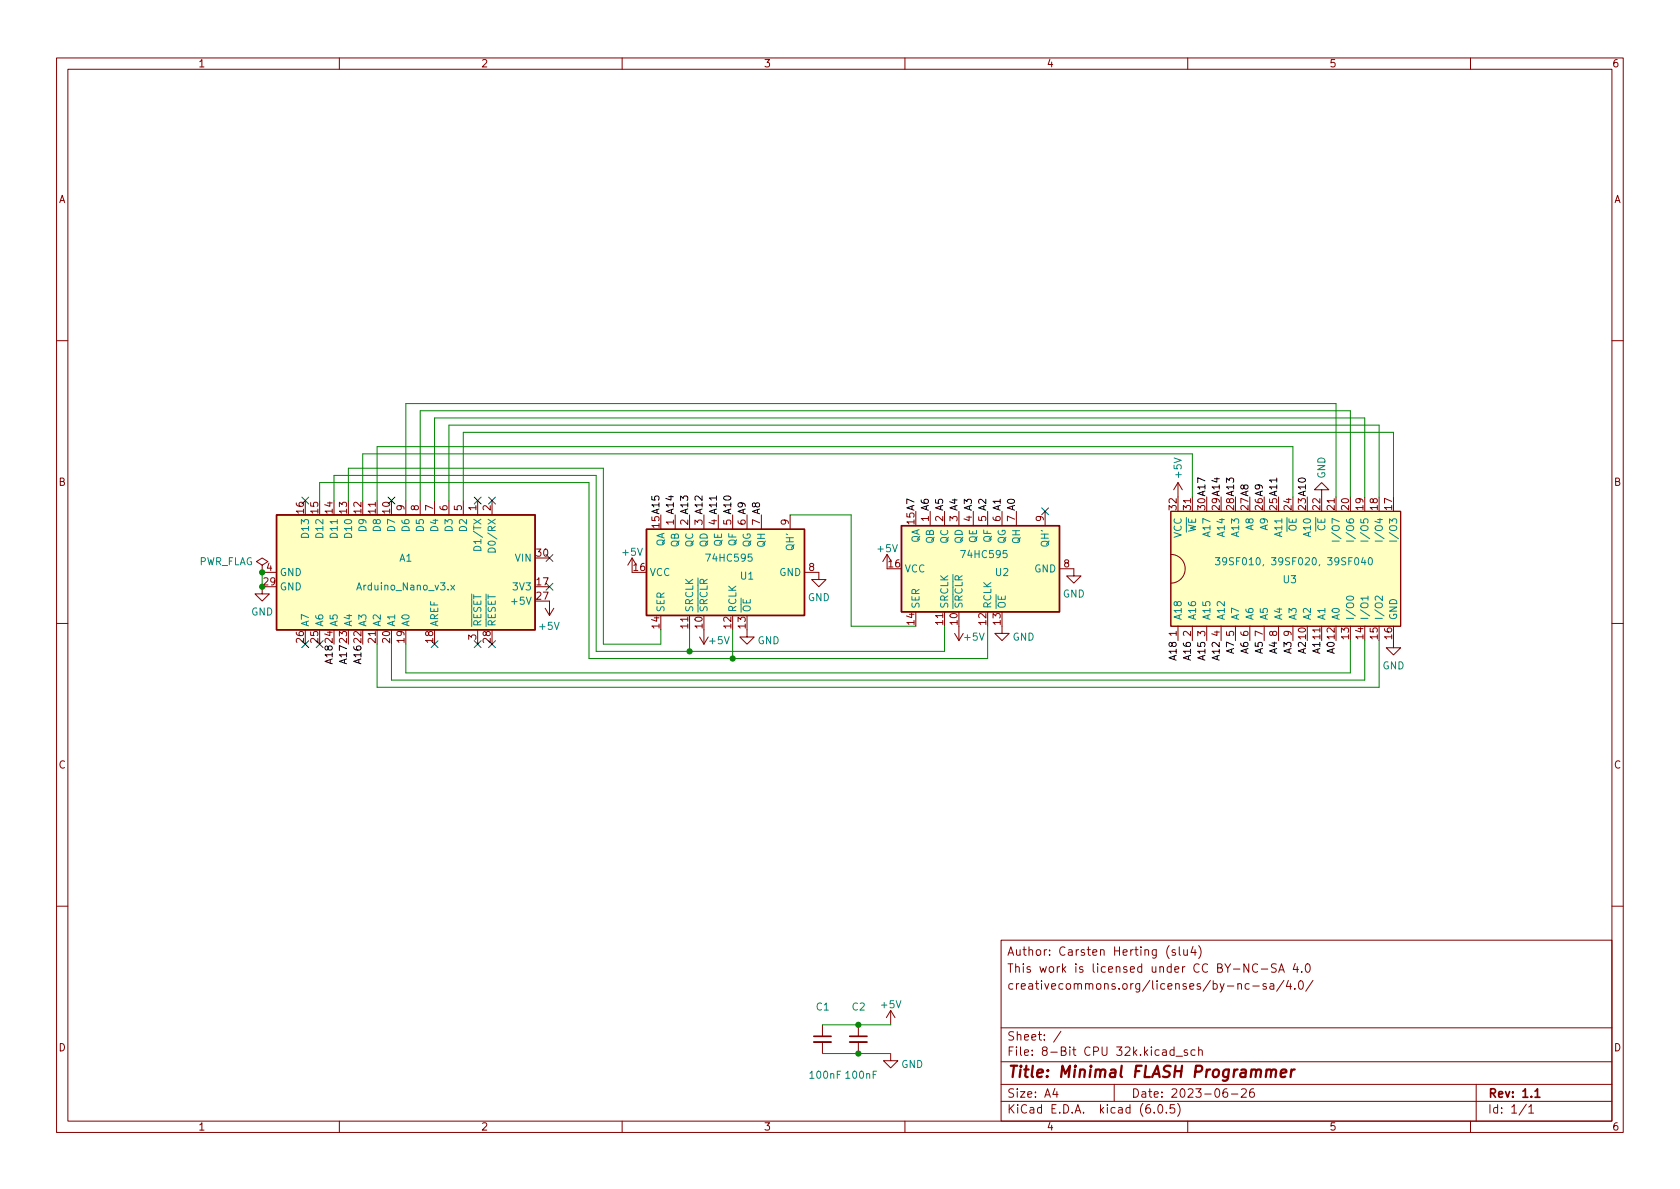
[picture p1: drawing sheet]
<svg xmlns="http://www.w3.org/2000/svg" width="297mm" height="210mm" viewBox="0 0 297 210" stroke-linecap="round" stroke-linejoin="round" font-family="sans-serif">
<g fill="none" stroke="#840000" stroke-width=".18">
<path d="M10 10.2h277v190.1h-277zM12 12.2h273v186.1h-273zM60 10.2v2M110 10.2v2M160 10.2v2M210 10.2v2M260 10.2v2M10 60.2h2M285 60.2h2M46.4 99.9l1-.6-1-.6-1.1 .6 1.1 .6v1.3M66.7 88.5v2.6M71.8 88.5v2.6"/>
<path d="M74.3 88.5v2.6M76.8 88.5v2.6M79.4 88.5v2.6M81.9 88.5v2.6M84.5 88.5v2.6M87 88.5v2.6M111.8 98.7l-.8 1.2M111.8 98.7v2.5M111.8 98.7l.7 1.2M119.4 91.1v2.5M121.9 91.1v2.5M124.5 91.1v2.5"/>
<path d="M127 91.1v2.5M129.5 91.1v2.5M132.1 91.1v2.5M134.6 91.1v2.5M139.7 91.1v2.5M156.8 98l-.7 1.3M156.8 98v2.6M156.8 98l.8 1.3M164.5 90.4v2.6M167 90.4v2.6M169.5 90.4v2.6M172.1 90.4v2.6"/>
<path d="M174.6 90.4v2.6M177.2 90.4v2.6M179.7 90.4v2.6M184.8 90.4v2.6M207 90.4h40.6v20.3h-40.6zM207 98a2.54 2.54 0 0 1 2.6 2.6 2.54 2.54 0 0 1-2.6 2.5M208.3 85.3v2.6M208.3 85.3l-.8 1.3M208.3 85.3l.7 1.3M210.8 87.9v2.5M233.7 86.6h1.2l-1.2-1.3-1.3 1.3h1.3v1.3M236.2 87.9v2.5"/>
<path d="M10 110.2h2M46.4 103.8v1.2h1.2l-1.2 1.3-1.3-1.3h1.3M46.4 101.2h.1M46.4 101.2h2.5M66.7 111.4v2.5M84.5 111.4v2.5M96.4 107.6l.8 1.2M97.2 106.3v2.5M97.9 107.6l-.7 1.2M121.9 108.8v2.6M123.7 112.6l.8 1.3M124.5 111.4v2.5"/>
<path d="M125.2 112.6l-.7 1.3M132.1 111.4v1.2h1.2l-1.2 1.3-1.3-1.3h1.3M142.2 101.2h2.6v1.3h1.2l-1.2 1.3-1.3-1.3h1.3M167 108.2v2.5M168.8 112l.7 1.3M169.5 110.7v2.6M170.3 112l-.8 1.3M177.2 110.7v1.3h1.2l-1.2 1.3-1.3-1.3h1.3M187.3 100.6h2.6v1.2h1.2l-1.2 1.3-1.3-1.3h1.3M208.3 110.7v2.6M210.8 110.7v2.6M213.4 110.7v2.6"/>
<path d="M215.9 110.7v2.6M218.4 110.7v2.6M221 110.7v2.6M223.5 110.7v2.6M226.1 110.7v2.6M228.6 110.7v2.6M233.7 110.7v2.6M246.4 113.3v1.2h1.2l-1.2 1.3-1.3-1.3h1.3M285 110.2h2M10 160.2h2M157.5 178.7l-.8 1.3M157.5 178.7v2.5"/>
<path d="M157.5 178.7l.7 1.3M177 166.3h108v32h-108zM206.7 167.2a1.72 1.72 0 0 0 0 2.3M207.8 168l-.4-.1-.2 .2 .1 .3 .5 .1v.4h-.6M208.5 167.4v1.3l.2 .2M209.3 167.9l.1 1h.3l.2-.1M209.9 167.9v1M210.9 167.4l-.3 1h.9M211.3 167.9v1M211.9 167.2a1.72 1.72 0 0 1 0 2.3M220.9 174l-.5-.1-.3 .3v.4l.2 .3h.6M221.5 174.4h1.1"/>
<path d="M222.4 170.6a.6 .6 0 0 0-.8 0 .6 .6 0 0 0-.2 .7 .56 .56 0 0 0 .3 .6 .56 .56 0 0 0 .7-.1M223 171.4h1.1M223.9 174l-.4-.1-.2 .2 .1 .3 .5 .1v.4h-.6M224.6 174h.5l.1 .9M225.2 174.3l-.5 .1a.29 .29 0 0 0-.2 .2 .29 .29 0 0 0 .2 .3h.5M225.6 170.5l-.5-.1-.3 .3 .1 .4 .7 .3v.4l-.2 .1h-.6M226.1 171.9l.5-1.5 .5 1.5M226.2 171.5h.7M227 173.4l-1.3 1.9M227.8 173.4l-.4 1h1M228.1 173.9v1M228.9 174.8v.1"/>
<path d="M229 170.4l-.4 1h1M229.4 170.9v1M229.7 173.6l.2-.2a.81 .81 0 0 1 .6 .7 .81 .81 0 0 1-.3 .8h-.1a.81 .81 0 0 1-.4-1.3zM230.1 171.8v.1M230.9 170.6l.2-.2a.81 .81 0 0 1 .6 .7 .81 .81 0 0 1-.3 .8h-.1a.81 .81 0 0 1-.4-1.3zM232.1 173.4l-1.2 1.9M285 160.2h2M60 198.3v2M110 198.3v2M145.4 181.2v2.1M145.4 184.3v2M151.8 181.2v2.1"/>
<path d="M151.8 184.3v2M157.5 186.3v1.3h1.2l-1.2 1.2-1.3-1.2h1.3M160 198.3v2M177 194.8h108M177 191.8h108M177 187.8h108M177 181.8h108M186.5 192.5l-.4 1h1M186.9 193v1M187.6 182.4l-1.3 1.9M197 191.8v3M204.1 196.7v.1"/>
<path d="M204.9 195.4l.2-.1a.81 .81 0 0 1 .6 .7 .81 .81 0 0 1-.3 .8h-.2a.81 .81 0 0 1-.6-.6 .81 .81 0 0 1 .3-.8zM206.2 196.7v.1M207.6 185.7l-.5-.1-.2 .3v.4l.1 .3h.6M207.6 185.1v1.5M207.6 195.3h-.7v.7l.2-.1 .5 .1 .1 .2-.1 .5-.2 .1-.5-.1M207.9 186.8h1.2M208.2 195.1a1.72 1.72 0 0 1 0 2.3M209.9 185.7l-.3-.1-.2 .2v.3l.5 .1v.4h-.5M210 198.3v2M211.3 185.7l-.4-.1-.3 .3v.4l.1 .3h.6M211.9 185.8l.2-.2 .4 .1 .1 .9M211.9 185.1v1.5"/>
<path d="M216.9 192.5a.59 .59 0 0 0-.7 .7v.5l.2 .3h.4l.2-.1 .1-.5-.2-.2-.4-.1-.3 .3M217.7 193.5h1.2M219.5 192.7l.6-.2 .2 .2 .1 .3-1 1h1M221.6 192.5a.59 .59 0 0 0-.7 .7v.5l.2 .3h.4l.2-.1 .1-.5-.2-.2-.4-.1-.3 .3M260 198.3v2M261 191.8v6.5M269.9 195.3l-1.3 1.9M270.3 195.8l.4-.5v1.5M270.3 196.8h.9"/>
</g>
<path d="M143.9 183.3h3M150.2 183.3h3.1M271.4 193l.4-.5v1.5M271.4 194h.9" fill="none" stroke="#840000" stroke-width=".3"/>
<path d="M223.9 189.3a.49 .49 0 0 1 .9 .1l-.1 1.1M224.8 189.4a.5 .5 0 0 1 .8-.2l-.1 1.3M226.5 189.8l.9-.2v-.4l-.6-.1-.3 .3v1l.2 .1 .5-.1M228.3 189.1l-.1 1.4M228.9 189.1l-.4 .1-.2 .3" fill="none" stroke="#840000" stroke-width=".4"/>
<g fill="#ffffc2" stroke="#ffffc2" stroke-width=".18">
<path d="M114.3 93.6h27.9v15.2h-27.9z"/>
<path d="M159.4 93h27.9v15.2h-27.9z"/>
<path d="M48.9 91.1h45.7v20.3h-45.7z"/>
<path d="M207 90.4h40.6v20.3h-40.6z"/>
</g>
<path d="M48.9 91.1h45.7v20.3h-45.7zM114.3 93.6h27.9v15.2h-27.9zM159.4 93h27.9v15.2h-27.9z" fill="none" stroke="#840000" stroke-width=".25"/>
<g fill="none" stroke="#008484" stroke-width=".18">
<path d="M83.8 96.8a.68 .68 0 0 1 .8-.2 .68 .68 0 0 1 .4 .7h-1.2zM86.5 97a.66 .66 0 0 1 .7-.1 .66 .66 0 0 1 .4 .7h-1.3zM214.9 98.6h.8l-.4 .5 .3 .1v.6l-.2 .1-.5-.1M216.9 99.2l-.3 .2h-.2l-.2-.2 .1-.5 .3-.1 .2 .1a.84 .84 0 0 1-.3 1.2h-.2M235.5 94.2l1.6 1.1M235.5 95.7h1.3M235.6 93.1a.81 .81 0 0 1 1.2 .2 .43 .43 0 0 1-.4 .5h-.5a.42 .42 0 0 1-.3-.2 .42 .42 0 0 1 0-.5zM236.8 92.2l-1.3-.5v.8M238 94.2l1.6 1.1M238.1 91.9v.3a.86 .86 0 0 0 1.2 0l-.1-.4h-.4l-.3 .2 .1 .4 .2 .1M238.1 95.7h1.2M238.1 93.1a.81 .81 0 0 1 1.2 .2 .43 .43 0 0 1-.4 .5h-.4a.42 .42 0 0 1-.4-.2 .42 .42 0 0 1 0-.5z"/>
<path d="M240.5 94.2l1.7 1.1M240.6 91.8v.6l.6 .1-.1-.2v-.4l.2-.1h.5l.1 .2-.1 .5M240.6 95.7h1.3M240.7 93.1a.81 .81 0 0 1 1.2 .2 .43 .43 0 0 1-.4 .5h-.5a.42 .42 0 0 1-.4-.2 .42 .42 0 0 1 .1-.5zM241 98.6l-.3 .9h.8M241.3 99v.9M242.1 98.7l.1-.1a.68 .68 0 0 1 .5 .6 .68 .68 0 0 1-.5 .7 .84 .84 0 0 1-.1-1.2zM243.1 94.2l1.6 1.1M243.1 95.7h1.3M245.6 94.2l1.7 1.1M245.7 92.5v-.7l.5 .4 .1-.4h.5l.2 .2-.2 .5M245.7 95.7h1.3"/>
<path d="M245.7 93.1a.81 .81 0 0 1 1.3 .2 .43 .43 0 0 1-.5 .5h-.4a.42 .42 0 0 1-.4-.2 .42 .42 0 0 1 0-.5zM79.7 103.5l.7 .8M80.4 103.5l-.7 .8M238.2 105.5a.69 .69 0 0 1 1.1 .3 .72 .72 0 0 1-1.2-.1zM241.9 105.8h-1.3l.4 .3M241.9 105.4v.7M244.4 105.4v.8l-.9-.8-.4 .3 .2 .4"/>
</g>
<path d="M143.9 184.3h3M150.2 184.3h3.1" fill="none" stroke="#840000" stroke-width=".33"/>
<g fill="none" stroke="#008400" stroke-width=".18">
<path d="M56.5 88.5v-3.2h47.6v31.2h70.5v-5.8M59.1 88.5v-4.4h46.3v31.1h61.6v-4.5M61.6 88.5v-5.7h45.1v31.1h10.1v-2.5M139.7 91.1h10.8v19.6h11.4M210.8 87.9v-7.6h-146.7v8.2M228.6 87.9v-8.9h-161.9v9.5M236.2 87.9v-16.5h-164.4v17.1M238.8 87.9v-15.3h-164.5v15.9M241.3 87.9v-14h-164.5v14.6M243.8 87.9v-12.7h-164.4v13.3M246.4 87.9v-11.5h-164.5v12.1M46.4 101.2v2.6"/>
<path d="M121.9 111.4v3.8M129.5 111.4v5.1M238.8 113.3v5.7h-167v-5.1M241.3 113.3v7h-172.1v-6.4M243.8 113.3v8.2h-177.1v-7.6M145.4 181.2h12.1M145.4 186.3h12.1"/>
</g>
<g fill="none" stroke="#000084" stroke-width=".18">
<path d="M53.4 87.9l1.2 1.2M54.6 87.9l-1.2 1.2M68.6 87.9l1.2 1.2M69.8 87.9l-1.2 1.2M83.8 87.9l1.3 1.2M85.1 87.9l-1.3 1.2M86.4 87.9l1.2 1.2M87.6 87.9l-1.2 1.2M96.5 98.1l1.3 1.2M97.8 98.1l-1.3 1.2M184.2 89.8l1.2 1.2M185.4 89.8l-1.2 1.2"/>
<path d="M53.4 113.3l1.2 1.2M54.6 113.3l-1.2 1.2M55.9 113.3l1.2 1.2M57.1 113.3l-1.2 1.2M76.2 113.3l1.2 1.2M77.4 113.3l-1.2 1.2M83.8 113.3l1.3 1.2M85.1 113.3l-1.3 1.2M86.4 113.3l1.2 1.2M87.6 113.3l-1.2 1.2M96.5 103.1l1.3 1.3M97.8 103.1l-1.3 1.3"/>
</g>
<g fill="#008400" stroke="#008400" stroke-width=".18">
<circle cx="46.4" cy="103.8" r=".46"/>
<circle cx="46.4" cy="101.2" r=".46"/>
<circle cx="151.8" cy="181.2" r=".46"/>
<circle cx="121.9" cy="115.2" r=".46"/>
<circle cx="129.5" cy="116.5" r=".46"/>
<circle cx="151.8" cy="186.3" r=".46"/>
</g>
<text font-size="2.8" fill="#840000" x="178" y="190.6">Title: Minimal FLASH Programmer</text>
<g font-size="2.1" fill="#840000">
<text x="178" y="172">This work is licensed under CC BY-NC-SA 4.0</text>
<text x="178" y="169">Author: Carsten Herting (slu4)</text>
<text x="178" y="175">creativecommons.org/licenses/by-nc-sa/4.0/</text>
<text x="178" y="184">Sheet: /</text>
<text x="178" y="186.7">File: 8-Bit CPU 32k.kicad_sch</text>
<text x="178" y="196.9">KiCad E.D.A. kicad (6.0.5)</text>
<text x="178" y="194.1">Size: A4</text>
<text x="200" y="194.1">Date: 2023-06-26</text>
<text x="263" y="194.1">Rev: 1.1</text>
<text x="263" y="196.9">Id: 1/1</text>
</g>
<g font-size="1.8" fill="#840000">
<text x="35" y="11.9">1</text>
<text x="85" y="11.9">2</text>
<text x="135" y="11.9">3</text>
<text x="185" y="11.9">4</text>
<text x="235" y="11.9">5</text>
<text x="285" y="11.9">6</text>
<text x="10.3" y="35.9">A</text>
<text x="285.3" y="35.9">A</text>
<text x="10.3" y="85.9">B</text>
<text x="285.3" y="85.9">B</text>
<text x="53.7" y="90.8" transform="rotate(-90 53.7 90.8)">16</text>
<text x="56.3" y="90.8" transform="rotate(-90 56.3 90.8)">15</text>
<text x="58.8" y="90.8" transform="rotate(-90 58.8 90.8)">14</text>
<text x="61.3" y="90.8" transform="rotate(-90 61.3 90.8)">13</text>
<text x="63.9" y="90.8" transform="rotate(-90 63.9 90.8)">12</text>
<text x="66.4" y="90.8" transform="rotate(-90 66.4 90.8)">11</text>
<text x="69" y="90.8" transform="rotate(-90 69 90.8)">10</text>
<text x="71.5" y="90.3" transform="rotate(-90 71.5 90.3)">9</text>
<text x="74" y="90.3" transform="rotate(-90 74 90.3)">8</text>
<text x="76.6" y="90.3" transform="rotate(-90 76.6 90.3)">7</text>
<text x="79.1" y="90.3" transform="rotate(-90 79.1 90.3)">6</text>
<text x="81.7" y="90.3" transform="rotate(-90 81.7 90.3)">5</text>
<text x="84.2" y="90.3" transform="rotate(-90 84.2 90.3)">1</text>
<text x="86.7" y="90.3" transform="rotate(-90 86.7 90.3)">2</text>
<text x="139.4" y="92.8" transform="rotate(-90 139.4 92.8)">9</text>
<text x="184.5" y="92.2" transform="rotate(-90 184.5 92.2)">9</text>
<text x="208" y="90.1" transform="rotate(-90 208 90.1)">32</text>
<text x="210.6" y="90.1" transform="rotate(-90 210.6 90.1)">31</text>
<text x="228.3" y="90.1" transform="rotate(-90 228.3 90.1)">24</text>
<text x="233.4" y="90.1" transform="rotate(-90 233.4 90.1)">22</text>
<text x="236" y="90.1" transform="rotate(-90 236 90.1)">21</text>
<text x="238.5" y="90.1" transform="rotate(-90 238.5 90.1)">20</text>
<text x="241" y="90.1" transform="rotate(-90 241 90.1)">19</text>
<text x="243.6" y="90.1" transform="rotate(-90 243.6 90.1)">18</text>
<text x="246.1" y="90.1" transform="rotate(-90 246.1 90.1)">17</text>
<text x="47.1" y="101">4</text>
<text x="94.9" y="98.4">30</text>
<text x="112" y="101">16</text>
<text x="143" y="101">8</text>
<text x="157.1" y="100.3">16</text>
<text x="188.1" y="100.3">8</text>
<text x="46.6" y="103.5">29</text>
<text x="94.9" y="103.5">17</text>
<text x="94.9" y="106">27</text>
<text x="53.7" y="113.6" transform="rotate(-90 53.7 113.6)">26</text>
<text x="56.3" y="113.6" transform="rotate(-90 56.3 113.6)">25</text>
<text x="58.8" y="113.6" transform="rotate(-90 58.8 113.6)">24</text>
<text x="61.3" y="113.6" transform="rotate(-90 61.3 113.6)">23</text>
<text x="63.9" y="113.6" transform="rotate(-90 63.9 113.6)">22</text>
<text x="66.4" y="113.6" transform="rotate(-90 66.4 113.6)">21</text>
<text x="69" y="113.6" transform="rotate(-90 69 113.6)">20</text>
<text x="71.5" y="113.6" transform="rotate(-90 71.5 113.6)">19</text>
<text x="76.6" y="113.6" transform="rotate(-90 76.6 113.6)">18</text>
<text x="84.2" y="113.1" transform="rotate(-90 84.2 113.1)">3</text>
<text x="86.7" y="113.6" transform="rotate(-90 86.7 113.6)">28</text>
<text x="116.6" y="111.1" transform="rotate(-90 116.6 111.1)">14</text>
<text x="121.7" y="111.1" transform="rotate(-90 121.7 111.1)">11</text>
<text x="124.2" y="111.1" transform="rotate(-90 124.2 111.1)">10</text>
<text x="129.3" y="111.1" transform="rotate(-90 129.3 111.1)">12</text>
<text x="131.8" y="111.1" transform="rotate(-90 131.8 111.1)">13</text>
<text x="161.7" y="110.5" transform="rotate(-90 161.7 110.5)">14</text>
<text x="166.8" y="110.5" transform="rotate(-90 166.8 110.5)">11</text>
<text x="169.3" y="110.5" transform="rotate(-90 169.3 110.5)">10</text>
<text x="174.4" y="110.5" transform="rotate(-90 174.4 110.5)">12</text>
<text x="176.9" y="110.5" transform="rotate(-90 176.9 110.5)">13</text>
<text x="208" y="112.5" transform="rotate(-90 208 112.5)">1</text>
<text x="210.6" y="112.5" transform="rotate(-90 210.6 112.5)">2</text>
<text x="213.1" y="112.5" transform="rotate(-90 213.1 112.5)">3</text>
<text x="215.6" y="112.5" transform="rotate(-90 215.6 112.5)">4</text>
<text x="218.2" y="112.5" transform="rotate(-90 218.2 112.5)">5</text>
<text x="220.7" y="112.5" transform="rotate(-90 220.7 112.5)">6</text>
<text x="223.3" y="112.5" transform="rotate(-90 223.3 112.5)">7</text>
<text x="225.8" y="112.5" transform="rotate(-90 225.8 112.5)">8</text>
<text x="228.3" y="112.5" transform="rotate(-90 228.3 112.5)">9</text>
<text x="230.9" y="113" transform="rotate(-90 230.9 113)">10</text>
<text x="233.4" y="113" transform="rotate(-90 233.4 113)">11</text>
<text x="236" y="113" transform="rotate(-90 236 113)">12</text>
<text x="238.5" y="113" transform="rotate(-90 238.5 113)">13</text>
<text x="241" y="113" transform="rotate(-90 241 113)">14</text>
<text x="243.6" y="113" transform="rotate(-90 243.6 113)">15</text>
<text x="246.1" y="113" transform="rotate(-90 246.1 113)">16</text>
<text x="10.3" y="135.9">C</text>
<text x="285.3" y="135.9">C</text>
<text x="10.3" y="185.9">D</text>
<text x="285.3" y="185.9">D</text>
<text x="35" y="199.9">1</text>
<text x="85" y="199.9">2</text>
<text x="135" y="199.9">3</text>
<text x="185" y="199.9">4</text>
<text x="235" y="199.9">5</text>
<text x="285" y="199.9">6</text>
</g>
<g font-size="1.8" fill="#008484">
<text x="208.9" y="84.4" transform="rotate(-90 208.9 84.4)">+5V</text>
<text x="234.3" y="84.7" transform="rotate(-90 234.3 84.7)">GND</text>
<text x="54.6" y="94.8" transform="rotate(-90 54.6 94.8)">D13</text>
<text x="57.1" y="94.8" transform="rotate(-90 57.1 94.8)">D12</text>
<text x="59.7" y="94.8" transform="rotate(-90 59.7 94.8)">D11</text>
<text x="62.2" y="94.8" transform="rotate(-90 62.2 94.8)">D10</text>
<text x="64.8" y="93.8" transform="rotate(-90 64.8 93.8)">D9</text>
<text x="67.3" y="93.8" transform="rotate(-90 67.3 93.8)">D8</text>
<text x="69.8" y="93.8" transform="rotate(-90 69.8 93.8)">D7</text>
<text x="72.4" y="93.8" transform="rotate(-90 72.4 93.8)">D6</text>
<text x="74.9" y="93.8" transform="rotate(-90 74.9 93.8)">D5</text>
<text x="77.5" y="93.8" transform="rotate(-90 77.5 93.8)">D4</text>
<text x="80" y="93.8" transform="rotate(-90 80 93.8)">D3</text>
<text x="82.5" y="93.8" transform="rotate(-90 82.5 93.8)">D2</text>
<text x="175.3" y="95.9" transform="rotate(-90 175.3 95.9)">QF</text>
<text x="208.9" y="95.2" transform="rotate(-90 208.9 95.2)">VCC</text>
<text x="211.5" y="95.7" transform="rotate(-90 211.5 95.7)">~{WE}</text>
<text x="214" y="94.7" transform="rotate(-90 214 94.7)">A17</text>
<text x="216.5" y="94.7" transform="rotate(-90 216.5 94.7)">A14</text>
<text x="219.1" y="94.7" transform="rotate(-90 219.1 94.7)">A13</text>
<text x="221.6" y="93.7" transform="rotate(-90 221.6 93.7)">A8</text>
<text x="224.2" y="93.7" transform="rotate(-90 224.2 93.7)">A9</text>
<text x="226.7" y="94.7" transform="rotate(-90 226.7 94.7)">A11</text>
<text x="229.2" y="95.4" transform="rotate(-90 229.2 95.4)">~{OE}</text>
<text x="231.8" y="94.7" transform="rotate(-90 231.8 94.7)">A10</text>
<text x="234.3" y="95.3" transform="rotate(-90 234.3 95.3)">~{CE}</text>
<text x="244.5" y="94.8" transform="rotate(-90 244.5 94.8)">I/O4</text>
<text x="35" y="99.9">PWR_FLAG</text>
<text x="49.4" y="101.8">GND</text>
<text x="70.6" y="99.3">A1</text>
<text x="85.1" y="96.6" transform="rotate(-90 85.1 96.6)">D1/TX</text>
<text x="87.6" y="96.8" transform="rotate(-90 87.6 96.8)">D0/RX</text>
<text x="91.2" y="99.3">VIN</text>
<text x="110.2" y="98.3">+5V</text>
<text x="114.8" y="101.8">VCC</text>
<text x="117.5" y="96.8" transform="rotate(-90 117.5 96.8)">QA</text>
<text x="120" y="96.8" transform="rotate(-90 120 96.8)">QB</text>
<text x="122.6" y="96.8" transform="rotate(-90 122.6 96.8)">QC</text>
<text x="125.1" y="96.8" transform="rotate(-90 125.1 96.8)">QD</text>
<text x="125.2" y="99.3">74HC595</text>
<text x="127.6" y="96.7" transform="rotate(-90 127.6 96.7)">QE</text>
<text x="130.2" y="96.6" transform="rotate(-90 130.2 96.6)">QF</text>
<text x="132.7" y="96.9" transform="rotate(-90 132.7 96.9)">QG</text>
<text x="135.3" y="96.8" transform="rotate(-90 135.3 96.8)">QH</text>
<text x="137.8" y="101.8">GND</text>
<text x="140.3" y="97.2" transform="rotate(-90 140.3 97.2)">QH'</text>
<text x="155.2" y="97.6">+5V</text>
<text x="159.9" y="101.2">VCC</text>
<text x="162.6" y="96.1" transform="rotate(-90 162.6 96.1)">QA</text>
<text x="165.1" y="96.1" transform="rotate(-90 165.1 96.1)">QB</text>
<text x="167.6" y="96.1" transform="rotate(-90 167.6 96.1)">QC</text>
<text x="170.2" y="96.1" transform="rotate(-90 170.2 96.1)">QD</text>
<text x="170.3" y="98.7">74HC595</text>
<text x="172.7" y="96" transform="rotate(-90 172.7 96)">QE</text>
<text x="176" y="101.8">U2</text>
<text x="177.8" y="96.2" transform="rotate(-90 177.8 96.2)">QG</text>
<text x="180.3" y="96.1" transform="rotate(-90 180.3 96.1)">QH</text>
<text x="182.9" y="101.2">GND</text>
<text x="185.4" y="96.5" transform="rotate(-90 185.4 96.5)">QH'</text>
<text x="217.1" y="99.9">39SF010, 39SF020, 39SF040</text>
<text x="49.4" y="104.4">GND</text>
<text x="63.4" y="104.4">Arduino_Nano_v3.x</text>
<text x="90.9" y="106.9">+5V</text>
<text x="91" y="104.4">3V3</text>
<text x="130.9" y="102.5">U1</text>
<text x="142.8" y="106.3">GND</text>
<text x="162.6" y="107.7" transform="rotate(-90 162.6 107.7)">SER</text>
<text x="167.6" y="107.7" transform="rotate(-90 167.6 107.7)">SRCLK</text>
<text x="170.2" y="107.7" transform="rotate(-90 170.2 107.7)">~{SRCLR}</text>
<text x="175.3" y="107.7" transform="rotate(-90 175.3 107.7)">RCLK</text>
<text x="177.8" y="107.7" transform="rotate(-90 177.8 107.7)">~{OE}</text>
<text x="187.9" y="105.7">GND</text>
<text x="226.9" y="103.1">U3</text>
<text x="44.4" y="108.8">GND</text>
<text x="54.6" y="110.9" transform="rotate(-90 54.6 110.9)">A7</text>
<text x="57.1" y="110.9" transform="rotate(-90 57.1 110.9)">A6</text>
<text x="59.7" y="110.9" transform="rotate(-90 59.7 110.9)">A5</text>
<text x="62.2" y="110.9" transform="rotate(-90 62.2 110.9)">A4</text>
<text x="64.8" y="110.9" transform="rotate(-90 64.8 110.9)">A3</text>
<text x="67.3" y="110.9" transform="rotate(-90 67.3 110.9)">A2</text>
<text x="69.8" y="110.9" transform="rotate(-90 69.8 110.9)">A1</text>
<text x="72.4" y="110.9" transform="rotate(-90 72.4 110.9)">A0</text>
<text x="77.5" y="110.9" transform="rotate(-90 77.5 110.9)">AREF</text>
<text x="85.1" y="110.9" transform="rotate(-90 85.1 110.9)">~{RESET}</text>
<text x="87.6" y="110.9" transform="rotate(-90 87.6 110.9)">~{RESET}</text>
<text x="95.4" y="111.4">+5V</text>
<text x="117.5" y="108.3" transform="rotate(-90 117.5 108.3)">SER</text>
<text x="122.6" y="108.3" transform="rotate(-90 122.6 108.3)">SRCLK</text>
<text x="125.1" y="108.3" transform="rotate(-90 125.1 108.3)">~{SRCLR}</text>
<text x="125.5" y="113.9">+5V</text>
<text x="130.2" y="108.3" transform="rotate(-90 130.2 108.3)">RCLK</text>
<text x="132.7" y="108.3" transform="rotate(-90 132.7 108.3)">~{OE}</text>
<text x="133.9" y="113.9">GND</text>
<text x="170.6" y="113.3">+5V</text>
<text x="179" y="113.3">GND</text>
<text x="208.9" y="109.7" transform="rotate(-90 208.9 109.7)">A18</text>
<text x="211.5" y="109.7" transform="rotate(-90 211.5 109.7)">A16</text>
<text x="214" y="109.7" transform="rotate(-90 214 109.7)">A15</text>
<text x="216.5" y="109.7" transform="rotate(-90 216.5 109.7)">A12</text>
<text x="219.1" y="109.7" transform="rotate(-90 219.1 109.7)">A7</text>
<text x="221.6" y="109.7" transform="rotate(-90 221.6 109.7)">A6</text>
<text x="224.2" y="109.7" transform="rotate(-90 224.2 109.7)">A5</text>
<text x="226.7" y="109.7" transform="rotate(-90 226.7 109.7)">A4</text>
<text x="229.2" y="109.7" transform="rotate(-90 229.2 109.7)">A3</text>
<text x="231.8" y="109.7" transform="rotate(-90 231.8 109.7)">A2</text>
<text x="234.3" y="109.7" transform="rotate(-90 234.3 109.7)">A1</text>
<text x="236.9" y="109.7" transform="rotate(-90 236.9 109.7)">A0</text>
<text x="239.4" y="109.7" transform="rotate(-90 239.4 109.7)">I/O0</text>
<text x="241.9" y="109.7" transform="rotate(-90 241.9 109.7)">I/O1</text>
<text x="244.5" y="109.7" transform="rotate(-90 244.5 109.7)">I/O2</text>
<text x="247" y="109.7" transform="rotate(-90 247 109.7)">GND</text>
<text x="244.4" y="118.4">GND</text>
<text x="144.3" y="178.7">C1</text>
<text x="150.7" y="178.7">C2</text>
<text x="155.9" y="178.3">+5V</text>
<text x="143.3" y="190.7">100nF</text>
<text x="149.7" y="190.7">100nF</text>
<text x="159.3" y="188.8">GND</text>
</g>
<g font-size="1.8">
<text x="116.6" y="93.3" transform="rotate(-90 116.6 93.3)">15A15</text>
<text x="119.1" y="92.8" transform="rotate(-90 119.1 92.8)">1 A14</text>
<text x="121.7" y="92.8" transform="rotate(-90 121.7 92.8)">2 A13</text>
<text x="124.2" y="92.8" transform="rotate(-90 124.2 92.8)">3 A12</text>
<text x="126.7" y="92.8" transform="rotate(-90 126.7 92.8)">4 A11</text>
<text x="129.3" y="92.8" transform="rotate(-90 129.3 92.8)">5 A10</text>
<text x="131.8" y="92.8" transform="rotate(-90 131.8 92.8)">6 A9</text>
<text x="134.4" y="92.8" transform="rotate(-90 134.4 92.8)">7 A8</text>
<text x="161.7" y="92.7" transform="rotate(-90 161.7 92.7)">15A7</text>
<text x="164.2" y="92.2" transform="rotate(-90 164.2 92.2)">1 A6</text>
<text x="166.8" y="92.2" transform="rotate(-90 166.8 92.2)">2 A5</text>
<text x="169.3" y="92.2" transform="rotate(-90 169.3 92.2)">3 A4</text>
<text x="171.8" y="92.2" transform="rotate(-90 171.8 92.2)">4 A3</text>
<text x="174.4" y="92.2" transform="rotate(-90 174.4 92.2)">5 A2</text>
<text x="176.9" y="92.2" transform="rotate(-90 176.9 92.2)">6 A1</text>
<text x="179.5" y="92.2" transform="rotate(-90 179.5 92.2)">7 A0</text>
<text x="213.1" y="90.1" transform="rotate(-90 213.1 90.1)">30A17</text>
<text x="215.6" y="90.1" transform="rotate(-90 215.6 90.1)">29A14</text>
<text x="218.2" y="90.1" transform="rotate(-90 218.2 90.1)">28A13</text>
<text x="220.7" y="90.1" transform="rotate(-90 220.7 90.1)">27A8</text>
<text x="223.3" y="90.1" transform="rotate(-90 223.3 90.1)">26A9</text>
<text x="225.8" y="90.1" transform="rotate(-90 225.8 90.1)">25A11</text>
<text x="230.9" y="90.1" transform="rotate(-90 230.9 90.1)">23A10</text>
<text x="58.8" y="117.2" transform="rotate(-90 58.8 117.2)">A18</text>
<text x="61.3" y="117.2" transform="rotate(-90 61.3 117.2)">A17</text>
<text x="63.9" y="117.2" transform="rotate(-90 63.9 117.2)">A16</text>
<text x="208" y="116.5" transform="rotate(-90 208 116.5)">A18</text>
<text x="210.6" y="116.5" transform="rotate(-90 210.6 116.5)">A16</text>
<text x="213.1" y="116.5" transform="rotate(-90 213.1 116.5)">A15</text>
<text x="215.6" y="116.5" transform="rotate(-90 215.6 116.5)">A12</text>
<text x="218.2" y="115.5" transform="rotate(-90 218.2 115.5)">A7</text>
<text x="220.7" y="115.5" transform="rotate(-90 220.7 115.5)">A6</text>
<text x="223.3" y="115.5" transform="rotate(-90 223.3 115.5)">A5</text>
<text x="225.8" y="115.5" transform="rotate(-90 225.8 115.5)">A4</text>
<text x="228.3" y="115.5" transform="rotate(-90 228.3 115.5)">A3</text>
<text x="230.9" y="115.5" transform="rotate(-90 230.9 115.5)">A2</text>
<text x="233.4" y="115.5" transform="rotate(-90 233.4 115.5)">A1</text>
<text x="236" y="115.5" transform="rotate(-90 236 115.5)">A0</text>
</g>
</svg>
